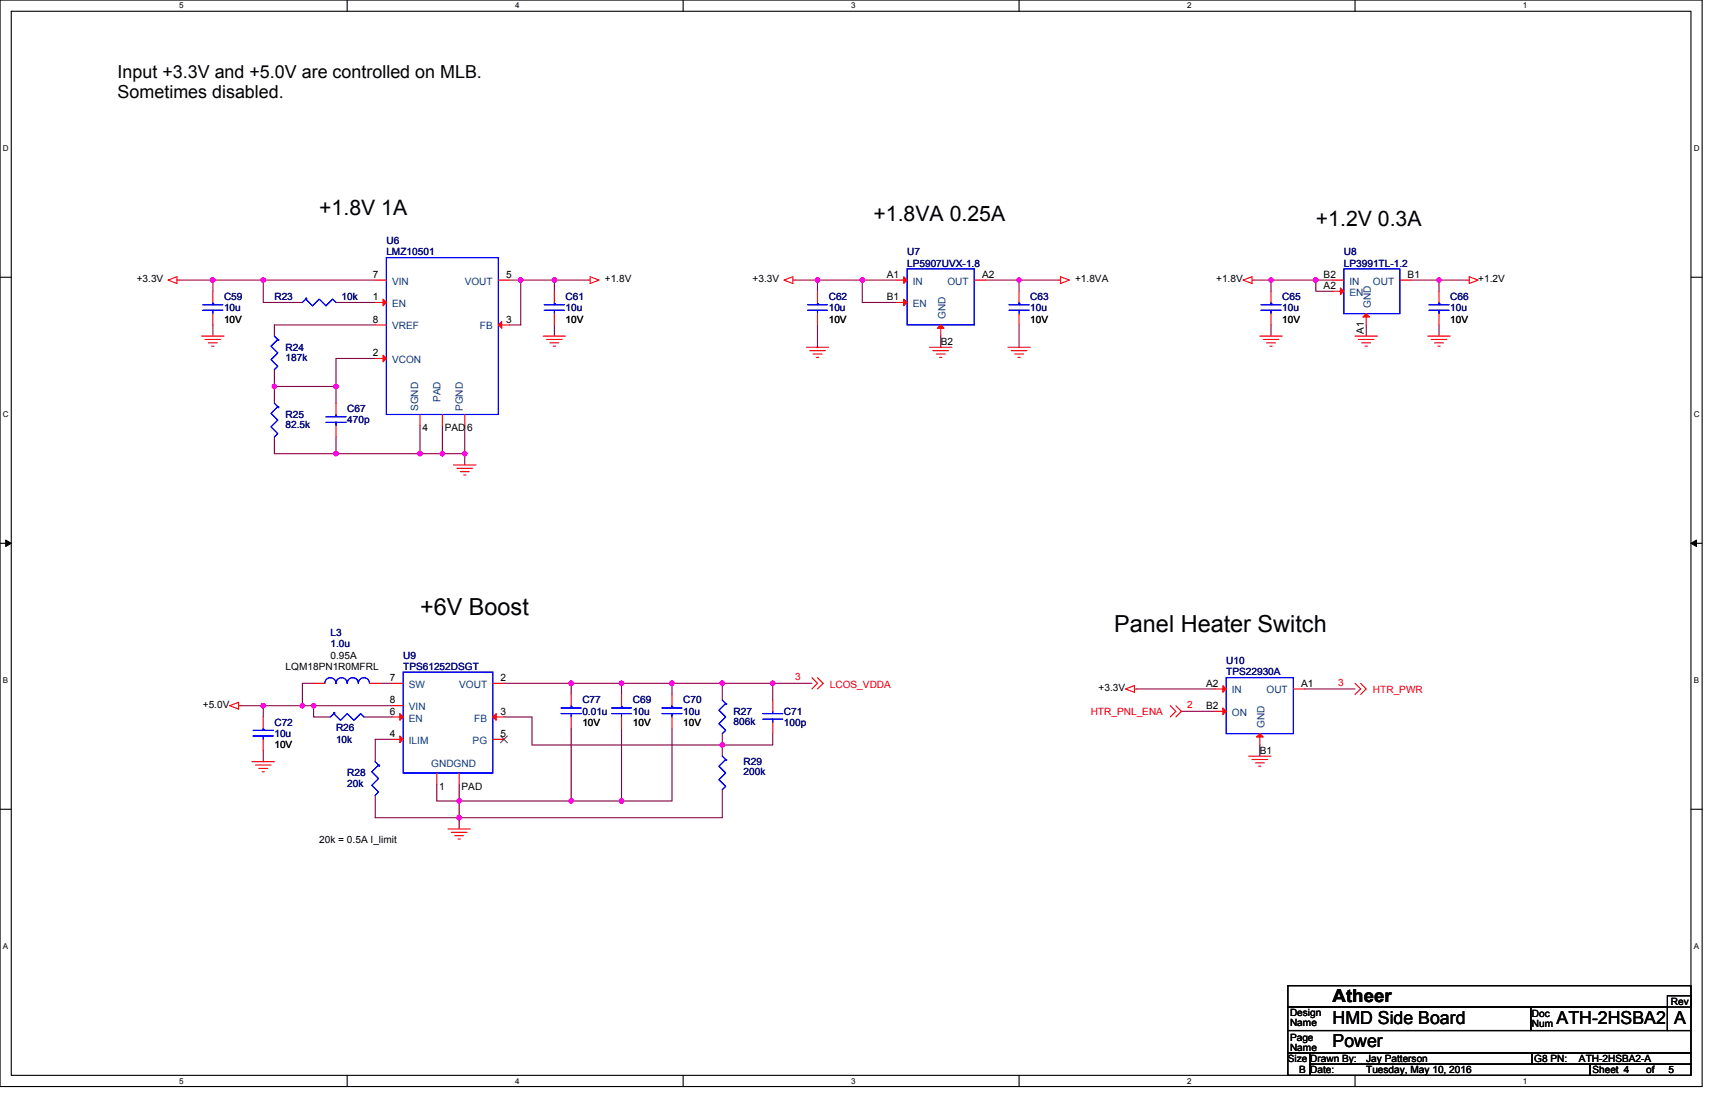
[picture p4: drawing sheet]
<svg xmlns="http://www.w3.org/2000/svg" width="432mm" height="279mm" viewBox="0 0 432 279" stroke-linecap="round" stroke-linejoin="round" font-family="sans-serif">
<path d="M0 0h428.6v273.5h-428.6zM2.8 2.8h422.9v267.9h-422.9z" fill="none" stroke="#000" stroke-width=".28"/>
<g fill="#fff">
<path d="M45.1 .3h1.1v2.3h-1.1z"/>
<path d="M45.1 271h1.1v2.2h-1.1z"/>
</g>
<path d="M87.4 0v2.8M87.4 270.7v2.8" fill="none" stroke="#000" stroke-width=".28"/>
<g fill="#fff">
<path d="M129.7 .3h1.1v2.3h-1.1z"/>
<path d="M129.7 271h1.1v2.2h-1.1z"/>
</g>
<path d="M172 0v2.8M172 270.7v2.8" fill="none" stroke="#000" stroke-width=".28"/>
<g fill="#fff">
<path d="M214.3 .3h1.1v2.3h-1.1z"/>
<path d="M214.3 271h1.1v2.2h-1.1z"/>
</g>
<path d="M256.6 0v2.8M256.6 270.7v2.8" fill="none" stroke="#000" stroke-width=".28"/>
<g fill="#fff">
<path d="M298.9 .3h1.1v2.3h-1.1z"/>
<path d="M298.9 271h1.1v2.2h-1.1z"/>
</g>
<path d="M341.2 0v2.8M341.2 270.7v2.8" fill="none" stroke="#000" stroke-width=".28"/>
<g fill="#fff">
<path d="M383.5 .3h1.1v2.3h-1.1z"/>
<path d="M383.5 271h1.1v2.2h-1.1z"/>
<path d="M.7 36.3h1.5v2.3h-1.5z"/>
<path d="M426.5 36.3h1.4v2.3h-1.4z"/>
<path d="M.7 103.3h1.5v2.2h-1.5z"/>
<path d="M426.5 103.3h1.4v2.2h-1.4z"/>
</g>
<path d="M0 69.8h2.8M425.7 69.8h2.9" fill="none" stroke="#000" stroke-width=".28"/>
<g fill="#fff">
<path d="M.7 170.2h1.4v2.3h-1.4z"/>
<path d="M426.5 170.2h1.3v2.3h-1.3z"/>
</g>
<path d="M0 136.8h2.8M425.7 136.8h2.9" fill="none" stroke="#000" stroke-width=".28"/>
<path d="M1.4 135.9l1.4 .9-1.4 .8zM425.7 136.8l1.4-.9v1.7z" fill="#000" stroke="#000" stroke-width=".25"/>
<g fill="#fff">
<path d="M.7 237.2h1.4v2.2h-1.4z"/>
<path d="M426.4 237.2h1.4v2.2h-1.4z"/>
</g>
<path d="M0 203.7h2.8M425.7 203.7h2.9M324.3 248.1h101.4v5.4h-101.4zM324.3 259.4h101.4v5.6h-101.4zM324.3 253.5h61.1v5.9h-61.1zM385.4 253.5h34.4v5.9h-34.4zM419.8 250.7h5.9v8.7h-5.9zM324.3 265h5.6v5.7h-5.6zM329.9 265h55.8v2.9h-55.8zM329.9 267.9h70.5v2.8h-70.5zM385.7 265h40v2.9h-40zM400.4 267.9h25.3v2.8h-25.3z" fill="none" stroke="#000" stroke-width=".28"/>
<g fill="none" stroke="#800040" stroke-width=".28">
<path d="M45.1 70.5h8.5M53.6 70.5v2.8M53.6 70.5h12.7M66.3 70.5h28.2M66.3 70.5v5.6h9.8M84.6 76.1h9.9M128.3 70.5h2.8M131.1 70.5v11.3h-2.8M131.1 70.5h8.5M139.6 70.5v2.8M139.6 70.5h8.4M200.2 70.5h5.6"/>
<path d="M205.8 70.5h11.3M205.8 70.5v2.8M217.1 70.5v5.6h8.5M217.1 70.5h8.5M248.1 70.5h8.5M256.6 70.5h9.8M256.6 70.5v2.8M315.8 70.5h4.2M320 70.5h11.3M320 70.5v2.8M331.3 70.5v2.8h4.2M331.3 70.5h4.2"/>
<path d="M355.3 70.5h7M362.3 70.5h7.1M362.3 70.5v2.8M53.6 81.8v2.8M69.1 97.3h15.5M69.1 93v4.3M69.1 97.3v4.2M84.6 97.3v4.2M94.5 90.2h-9.9v7.1M94.5 81.8h-25.4v2.8M139.6 81.8v2.8M205.8 81.8v5.6"/>
<path d="M236.9 84.6v2.8M256.6 81.8v5.6M320 81.8v2.8M344 81.8v2.8M362.3 81.8v2.8M69.1 110v4.2h15.5M84.6 110v4.2M84.6 114.2h21.1M105.7 114.2h5.7M105.7 107.1v7.1M111.4 114.2h5.6M111.4 107.1v7.1"/>
<path d="M117 107.1v7.1M117 114.2v2.8M60.6 177.6h5.7M66.3 177.6v2.9M66.3 177.6h9.8M76.1 177.6h2.9M79 177.6h19.7M79 172h-2.9v5.6M79 177.6v2.9h4.2M95.9 172h2.8M126.9 172h16.9M143.8 172v2.8"/>
<path d="M143.8 172h12.7M156.5 172v2.8M156.5 172h12.7M169.2 172v2.8M169.2 172h12.7M181.9 172v4.2M181.9 172h12.7M194.6 172h9.8M194.6 172v4.2M286.2 173.4h19.7M297.5 179h8.4M328.5 173.4h12.7"/>
<path d="M66.3 188.9v2.8M91.7 180.5h7M98.7 186.1h-4.2v5.6M110 197.4v4.2h5.6M115.6 197.4v4.2M126.9 180.5h7v7h48M143.8 183.3v18.3M156.5 183.3v18.3M169.2 183.3v18.3h-12.7M181.9 198.8v7h-66.3v-4.2M181.9 184.7v2.8M181.9 187.5v2.8"/>
<path d="M194.6 184.7v2.8h-12.7M317.2 187.5v2.8M94.5 200.2v5.6h21.1v2.9M115.6 201.6h28.2M143.8 201.6h12.7"/>
</g>
<g fill="#f0f" stroke="#f0f" stroke-width=".28">
<circle cx="66.3" cy="70.5" r=".56"/>
<circle cx="84.6" cy="97.3" r=".55"/>
<circle cx="84.6" cy="114.2" r=".55"/>
<circle cx="69.1" cy="97.3" r=".55"/>
<circle cx="139.6" cy="70.5" r=".55"/>
<circle cx="131.1" cy="70.5" r=".55"/>
<circle cx="111.4" cy="114.2" r=".55"/>
<circle cx="105.7" cy="114.2" r=".55"/>
<circle cx="117" cy="114.2" r=".55"/>
<circle cx="217.1" cy="70.5" r=".55"/>
<circle cx="205.8" cy="70.5" r=".55"/>
<circle cx="256.6" cy="70.5" r=".56"/>
<circle cx="53.6" cy="70.5" r=".55"/>
<circle cx="331.3" cy="70.5" r=".55"/>
<circle cx="362.3" cy="70.5" r=".56"/>
<circle cx="320" cy="70.5" r=".56"/>
<circle cx="169.2" cy="172" r=".56"/>
<circle cx="156.5" cy="172" r=".56"/>
<circle cx="115.6" cy="201.6" r=".56"/>
<circle cx="156.5" cy="201.6" r=".55"/>
<circle cx="181.9" cy="172" r=".56"/>
<circle cx="66.3" cy="177.6" r=".56"/>
<circle cx="181.9" cy="187.5" r=".55"/>
<circle cx="78.9" cy="177.6" r=".55"/>
<circle cx="115.6" cy="205.8" r=".56"/>
<circle cx="76.1" cy="177.6" r=".55"/>
<circle cx="194.5" cy="172" r=".56"/>
<circle cx="143.8" cy="172" r=".57"/>
<circle cx="143.8" cy="201.6" r=".56"/>
</g>
<g fill="none" stroke="#f00" stroke-width=".28">
<path d="M42.3 70.5l2.3-.8v1.7zM44.6 70.5h.5M53.6 73.3v2.8M53.6 79v2.8M76.1 76.1h.1M84.6 76.1h.1M94.5 70.5h2.8M94.5 76.1h2.8M125.5 70.5h2.8M139.6 73.3v2.8M139.6 79v2.8M148 70.5h.6"/>
<path d="M148.6 69.7l2.3 .8-2.3 .9zM197.4 70.5l2.2-.8v1.7zM199.6 70.5h.6M205.8 73.3v2.8M205.8 79v2.8M225.6 76.1h2.8M225.6 70.5h2.8M245.3 70.5h2.8M256.6 73.3v2.8M256.6 79v2.8M266.4 70.5h.6M267 69.7l2.3 .8-2.3 .9z"/>
<path d="M313 70.5l2.2-.8v1.7zM315.2 70.5h.6M320 73.3v2.8M320 79v2.8M335.5 70.5h2.8M335.5 73.3h2.8M344 79v2.8M352.4 70.5h2.9M362.3 73.3v2.8M362.3 79v2.8M369.4 70.5h.5M369.9 69.7l2.3 .8-2.3 .9z"/>
<path d="M50.8 84.6h5.6M51.6 85.4h4M52.5 86.3h2.2M53.3 87.1h.6M69.1 84.6h.1M69.1 93h.1M94.5 90.2h2.8M94.5 81.8h2.8M125.5 81.8h2.8M136.8 84.6h5.6M137.6 85.4h3.9M138.5 86.3h2.2"/>
<path d="M139.3 87.1h.6M203 87.4h5.7M203.9 88.3h3.9M204.7 89.1h2.3M205.5 90h.6M234 87.4h5.7M234.9 88.3h3.9M235.7 89.1h2.3M236.6 90h.5M236.9 81.8v2.8M253.8 87.4h5.6M254.6 88.3h4"/>
<path d="M255.5 89.1h2.2M256.3 90h.6M317.2 84.6h5.6M318.1 85.4h3.9M318.9 86.3h2.2M319.7 87.1h.6M341.2 84.6h5.6M342 85.4h3.9M342.9 86.3h2.2M343.7 87.1h.6M359.5 84.6h5.6M360.3 85.4h4"/>
<path d="M361.2 86.3h2.2M362 87.1h.6M69.1 101.5h.1M69.1 110h.1M84.6 101.5v2.8M84.6 107.1v2.9M105.7 104.3v2.8M111.4 104.3v2.8M114.2 117h5.6M115 117.9h4M115.9 118.7h2.3M116.7 119.5h.6"/>
<path d="M117 104.3v2.8M57.8 177.6l2.3-.8v1.7zM60.1 177.6h.5M79 172h2.8M93 172h2.9M98.7 177.6h2.8M98.7 172h2.8M124.1 172h2.8M143.8 174.8v2.8M156.5 174.8v2.8M169.2 174.8v2.8M181.9 176.2h.1"/>
<path d="M194.6 176.2v2.8M204.4 170.6l1.4 1.4-1.4 1.4M205.8 170.6l1.4 1.4-1.4 1.4M283.4 173.4l2.2-.8v1.7zM285.6 173.4h.6M294.6 177.6l1.5 1.4-1.5 1.5M296.1 177.6l1.4 1.4-1.4 1.5M305.9 179h2.8M305.9 173.4h2.8M325.6 173.4h2.9M341.2 172l1.4 1.4-1.4 1.4M342.6 172l1.4 1.4-1.4 1.4"/>
<path d="M63.5 191.7h5.6M64.3 192.6h3.9M65.2 193.4h2.2M66 194.3h.5M66.3 180.5v2.8M66.3 186.1v2.8M83.2 180.5h.1M91.7 180.5h.1M94.5 191.7h.1M98.7 180.5h2.8M98.7 186.1h2.8M110 194.6v2.8"/>
<path d="M115.6 194.6v2.8M124.1 186.1h2.8M124.1 180.5h2.8M143.8 180.5v2.8M156.5 180.5v2.8M169.2 180.5v2.8M181.9 190.3h.1M181.9 198.8h.1M181.9 184.7h.1M194.6 181.9v2.8M314.4 190.3h5.6M315.2 191.2h4"/>
<path d="M316.1 192h2.2M316.9 192.9h.6M317.2 184.7v2.8M94.5 200.2h.1M112.8 208.7h5.6M113.6 209.5h4M114.5 210.4h2.2M115.3 211.2h.6"/>
</g>
<g fill="none" stroke="#00f" stroke-width=".28">
<path d="M51.1 78.1h5M51.1 76.7h5M53.6 76.1v.6M53.6 78.1v.9M53.6 76.5h.2v.1h-.2zM76.1 76.1l.9-.8 1.7 1.7 1.7-1.7 1.7 1.7 1.7-1.7 .8 .8M77 75h.2v.2h-.2zM97.3 64.9h28.2v39.4h-28.2zM137 78.1h5.1M137 76.7h5.1M139.6 76.1v.6M139.6 78.1v.9"/>
<path d="M139.6 76.5h.2v.1h-.2zM203.3 78.1h5.1M203.3 76.7h5.1M205.8 76.1v.6M205.8 78.1v.9M205.9 76.5h.2v.1h-.2zM228.4 67.7h16.9v14.1h-16.9zM254 78.1h5.1M254 76.7h5.1M256.6 76.1v.6M256.6 78.1v.9M256.6 76.5h.2v.1h-.2z"/>
<path d="M317.5 78.1h5.1M317.5 76.7h5.1M320 76.1v.6M320 78.1v.9M320.1 76.5h.1v.1h-.1zM338.3 67.7h14.1v11.3h-14.1zM359.8 78.1h5M359.8 76.7h5M362.3 76.1v.6M362.3 78.1v.9M362.3 76.5h.2v.1h-.2zM69.1 84.6l.8 .8-1.7 1.7 1.7 1.7-1.7 1.7 1.7 1.7-.8 .8"/>
<path d="M70 85.5h.1v.2h-.1zM69.1 101.5l.8 .9-1.7 1.7 1.7 1.6-1.7 1.7 1.7 1.7-.8 .9M70 102.4h.1v.2h-.1zM82.1 106.3h5M82.1 104.9h5M84.6 104.3v.6M84.6 106.3v.8M84.1 179.4h.1v.2h-.1zM87.4 172a1.4 1.4 0 0 0-1.4-1.4 1.41 1.41 0 0 0-1.4 1.4 1.4 1.4 0 0 0-1.4-1.4 1.38 1.38 0 0 0-1.4 1.4M90.2 172a1.39 1.39 0 0 0-1.4-1.4 1.38 1.38 0 0 0-1.4 1.4M93 172a1.39 1.39 0 0 0-1.4-1.4 1.38 1.38 0 0 0-1.4 1.4M101.5 169.2h22.6v25.4h-22.6z"/>
<path d="M141.3 179.6h5M141.3 178.2h5M143.8 177.6v.6M143.8 179.6v.9M143.8 178h.2v.1h-.2zM154 179.6h5M154 178.2h5M156.5 177.6v.6M156.5 179.6v.9M156.5 178h.2v.1h-.2zM166.6 179.6h5.1M166.6 178.2h5.1"/>
<path d="M169.2 177.6v.6M169.2 179.6v.9M169.2 178h.2v.1h-.2zM181.9 176.2l.8 .9-1.7 1.7 1.7 1.7-1.7 1.7 1.7 1.6-.8 .9M182.7 177.1h.2v.2h-.2zM192 179.6h5.1M194.6 179v.6M308.7 170.6h16.9v14.1h-16.9zM63.7 185.3h5.1M63.7 183.8h5.1M66.3 183.3v.5M66.3 185.3v.8"/>
<path d="M66.3 183.6h.2v.2h-.2zM83.2 180.5l.8-.9 1.7 1.7 1.7-1.7 1.7 1.7 1.7-1.7 .9 .9M94.5 191.7l.8 .9-1.7 1.7 1.7 1.7-1.7 1.7 1.7 1.6-.8 .9M95.3 192.6h.2v.2h-.2zM181.9 190.3l.8 .9-1.7 1.7 1.7 1.7-1.7 1.7 1.7 1.6-.8 .9M182.7 191.2h.2v.2h-.2zM192 181h5.1M194.6 181v.9"/>
</g>
<g fill="#f00" stroke="#f00" stroke-width=".28">
<path d="M96.4 75.3l.9 .8-.9 .9z"/>
<path d="M96.4 89.4l.9 .8-.9 .9z"/>
<path d="M125.5 81.8l.8-.9v1.7z"/>
<path d="M100.7 179.6l.8 .9-.8 .8z"/>
<path d="M100.7 185.3l.8 .8-.8 .8z"/>
<path d="M124.1 180.5l.8-.9v1.7z"/>
<path d="M227.5 75.3l.9 .8-.9 .9z"/>
<path d="M227.5 69.7l.9 .8-.9 .9z"/>
<path d="M236 82.6l.9-.8 .8 .8z"/>
<path d="M307.9 178.2l.8 .8-.8 .9z"/>
<path d="M307.9 172.6l.8 .8-.8 .9z"/>
<path d="M316.4 185.5l.8-.8 .9 .8z"/>
<path d="M343.1 79.8l.9-.8 .8 .8z"/>
<path d="M337.5 72.5l.8 .8-.8 .9z"/>
</g>
<path d="M126 185.3l1.8 1.7M127.7 185.3l-1.7 1.7" fill="none" stroke="#804000" stroke-width=".25"/>
<g font-size="5.9">
<text x="105.7" y="154.8">+6V Boost</text>
<text x="280.5" y="159">Panel Heater Switch</text>
</g>
<g font-size="5.4">
<text x="80.4" y="54.2">+1.8V 1A</text>
<text x="219.9" y="55.6">+1.8VA 0.25A</text>
<text x="331.3" y="57">+1.2V 0.3A</text>
</g>
<g font-size="4.5">
<text x="29.6" y="19.6">Input +3.3V and +5.0V are controlled on MLB.</text>
<text x="29.6" y="24.7">Sometimes disabled.</text>
<text x="335.5" y="257.8">HMD Side Board</text>
<text x="335.5" y="252.3">Atheer</text>
<text x="391.9" y="257.8">ATH-2HSBA2</text>
<text x="421.5" y="257.8">A</text>
<text x="335.5" y="263.4">Power</text>
</g>
<g font-size="2.5" fill="#000080">
<text x="97.3" y="61.5">U6</text>
<text x="97.3" y="64.3">LMZ10501</text>
<text x="228.4" y="64.3">U7</text>
<text x="338.3" y="64.3">U8</text>
<text x="228.4" y="67.1">LP5907UVX-1.8</text>
<text x="338.3" y="67.1">LP3991TL-1.2</text>
<text x="56.4" y="75.6">C59</text>
<text x="69.1" y="75.6">R23</text>
<text x="86" y="75.6">10k</text>
<text x="142.4" y="75.6">C61</text>
<text x="208.7" y="75.6">C62</text>
<text x="259.4" y="75.6">C63</text>
<text x="322.8" y="75.6">C65</text>
<text x="365.1" y="75.6">C66</text>
<text x="56.4" y="78.4">10u</text>
<text x="142.4" y="78.4">10u</text>
<text x="208.7" y="78.4">10u</text>
<text x="259.4" y="78.4">10u</text>
<text x="322.8" y="78.4">10u</text>
<text x="365.1" y="78.4">10u</text>
<text x="71.9" y="88.2">R24</text>
<text x="71.9" y="90.8">187k</text>
<text x="71.9" y="105.2">R25</text>
<text x="71.9" y="107.7">82.5k</text>
<text x="87.4" y="103.8">C67</text>
<text x="87.4" y="106.6">470p</text>
<text x="83.2" y="160.1">L3</text>
<text x="83.2" y="163">1.0u</text>
<text x="101.5" y="165.8">U9</text>
<text x="308.7" y="167.2">U10</text>
<text x="101.5" y="168.6">TPS61252DSGT</text>
<text x="308.7" y="170">TPS22930A</text>
<text x="146.6" y="177.1">C77</text>
<text x="146.6" y="179.9">0.01u</text>
<text x="159.3" y="177.1">C69</text>
<text x="159.3" y="179.9">10u</text>
<text x="172" y="177.1">C70</text>
<text x="172" y="179.9">10u</text>
<text x="184.7" y="179.9">R27</text>
<text x="197.4" y="179.9">C71</text>
<text x="69.1" y="182.7">C72</text>
<text x="69.1" y="185.5">10u</text>
<text x="84.6" y="184.1">R26</text>
<text x="184.7" y="182.4">806k</text>
<text x="197.4" y="182.7">100p</text>
<text x="84.6" y="186.9">10k</text>
<text x="87.4" y="195.4">R28</text>
<text x="187.2" y="192.6">R29</text>
<text x="187.2" y="195.1">200k</text>
<text x="87.4" y="198.2">20k</text>
</g>
<g font-size="2.5">
<text x="34.4" y="71.1">+3.3V</text>
<text x="93.9" y="69.9">7</text>
<text x="127.4" y="69.9">5</text>
<text x="152.3" y="71.1">+1.8V</text>
<text x="189.5" y="71.1">+3.3V</text>
<text x="223.3" y="69.9">A1</text>
<text x="247.3" y="69.9">A2</text>
<text x="270.7" y="71.1">+1.8VA</text>
<text x="306.2" y="71.1">+1.8V</text>
<text x="333.3" y="69.9">B2</text>
<text x="354.4" y="69.9">B1</text>
<text x="372.2" y="71.1">+1.2V</text>
<text x="93.9" y="75.5">1</text>
<text x="223.3" y="75.5">B1</text>
<text x="333.3" y="72.7">A2</text>
<text x="56.4" y="81.2">10V</text>
<text x="93.9" y="81.2">8</text>
<text x="127.4" y="81.2">3</text>
<text x="142.4" y="81.2">10V</text>
<text x="208.7" y="81.2">10V</text>
<text x="259.4" y="81.2">10V</text>
<text x="322.8" y="81.2">10V</text>
<text x="365.1" y="81.2">10V</text>
<text x="93.9" y="89.6">2</text>
<text x="236.9" y="86.8">B2</text>
<text x="343.4" y="84" transform="rotate(-90 343.4 84)">A1</text>
<text x="106.3" y="108.6">4</text>
<text x="112" y="108.6">PAD</text>
<text x="117.6" y="108.6">6</text>
<text x="83.2" y="165.8">0.95A</text>
<text x="71.9" y="168.6">LQM18PN1R0MFRL</text>
<text x="98.1" y="171.4">7</text>
<text x="126" y="171.4">2</text>
<text x="276.6" y="174">+3.3V</text>
<text x="303.7" y="172.8">A2</text>
<text x="327.6" y="172.8">A1</text>
<text x="51.1" y="178.2">+5.0V</text>
<text x="98.1" y="177">8</text>
<text x="98.1" y="179.9">6</text>
<text x="126" y="179.9">3</text>
<text x="303.7" y="178.5">B2</text>
<text x="98.1" y="185.5">4</text>
<text x="126" y="185.5">5</text>
<text x="146.6" y="182.7">10V</text>
<text x="159.3" y="182.7">10V</text>
<text x="172" y="182.7">10V</text>
<text x="69.1" y="188.3">10V</text>
<text x="317.2" y="189.8">B1</text>
<text x="110.6" y="198.8">1</text>
<text x="116.2" y="198.8">PAD</text>
<text x="80.4" y="212.3">20k = 0.5A I_limit</text>
<text x="324.8" y="255.7">Design</text>
<text x="385.7" y="256">Doc</text>
<text x="420.7" y="252.9">Rev</text>
<text x="324.8" y="258.3">Name</text>
<text x="324.8" y="261.9">Page</text>
<text x="385.7" y="258.6">Num</text>
<text x="324.3" y="267.3">Size</text>
<text x="324.8" y="264.5">Name</text>
<text x="329.9" y="267.3">Drawn By:</text>
<text x="344" y="267.3">Jay Patterson</text>
<text x="386.3" y="267.3">G8 PN:</text>
<text x="397.6" y="267.3">ATH-2HSBA2-A</text>
<text x="327.1" y="270.1">B Date:</text>
<text x="327.1" y="270.1">B</text>
<text x="329.9" y="270.1">Date:</text>
<text x="344" y="270.1">Tuesday, May 10, 2016</text>
<text x="400.9" y="270.1">Sheet 4</text>
<text x="414.5" y="270.1">of</text>
<text x="420.1" y="270.1">5</text>
</g>
<g font-size="2.5" fill="#004080">
<text x="98.7" y="71.6">VIN</text>
<text x="117" y="71.6">VOUT</text>
<text x="229.8" y="71.6">IN</text>
<text x="238.5" y="71.6">OUT</text>
<text x="339.8" y="71.6">IN</text>
<text x="345.7" y="71.6">OUT</text>
<text x="98.7" y="77.3">EN</text>
<text x="229.8" y="77.3">EN</text>
<text x="339.8" y="74.5">EN</text>
<text x="345.2" y="77.5" transform="rotate(-90 345.2 77.5)">GND</text>
<text x="98.7" y="82.9">VREF</text>
<text x="120.8" y="82.9">FB</text>
<text x="238" y="80.4" transform="rotate(-90 238 80.4)">GND</text>
<text x="98.7" y="91.4">VCON</text>
<text x="110.9" y="101.2" transform="rotate(-90 110.9 101.2)">PAD</text>
<text x="105.3" y="103.5" transform="rotate(-90 105.3 103.5)">SGND</text>
<text x="116.5" y="103.5" transform="rotate(-90 116.5 103.5)">PGND</text>
<text x="102.9" y="173.1">SW</text>
<text x="115.6" y="173.1">VOUT</text>
<text x="102.9" y="178.8">VIN</text>
<text x="310.2" y="174.6">IN</text>
<text x="318.9" y="174.6">OUT</text>
<text x="102.9" y="181.6">EN</text>
<text x="119.4" y="181.6">FB</text>
<text x="310.2" y="180.2">ON</text>
<text x="318.4" y="183.3" transform="rotate(-90 318.4 183.3)">GND</text>
<text x="102.9" y="187.2">ILIM</text>
<text x="119" y="187.2">PG</text>
<text x="108.6" y="193.1">GNDGND</text>
</g>
<g font-size="2.5" fill="#f00">
<text x="200.2" y="171.1">3</text>
<text x="208.9" y="173.1">LCOS_VDDA</text>
<text x="336.9" y="172.6">3</text>
<text x="274.6" y="179.9">HTR_PNL_ENA</text>
<text x="298.9" y="178.2">2</text>
<text x="345.7" y="174.5">HTR_PWR</text>
</g>
<g font-size="2">
<text x="45.1" y="2.1">5</text>
<text x="129.7" y="2.1">4</text>
<text x="214.3" y="2.1">3</text>
<text x="298.9" y="2.1">2</text>
<text x="383.5" y="2.1">1</text>
<text x=".7" y="38.1">D</text>
<text x="426.5" y="38.1">D</text>
<text x=".7" y="105.1">C</text>
<text x="426.5" y="105.1">C</text>
<text x=".7" y="172">B</text>
<text x="426.5" y="172">B</text>
<text x=".7" y="239">A</text>
<text x="426.5" y="239">A</text>
<text x="45.1" y="272.8">5</text>
<text x="129.7" y="272.8">4</text>
<text x="214.3" y="272.8">3</text>
<text x="298.9" y="272.8">2</text>
<text x="383.5" y="272.8">1</text>
</g>
</svg>
